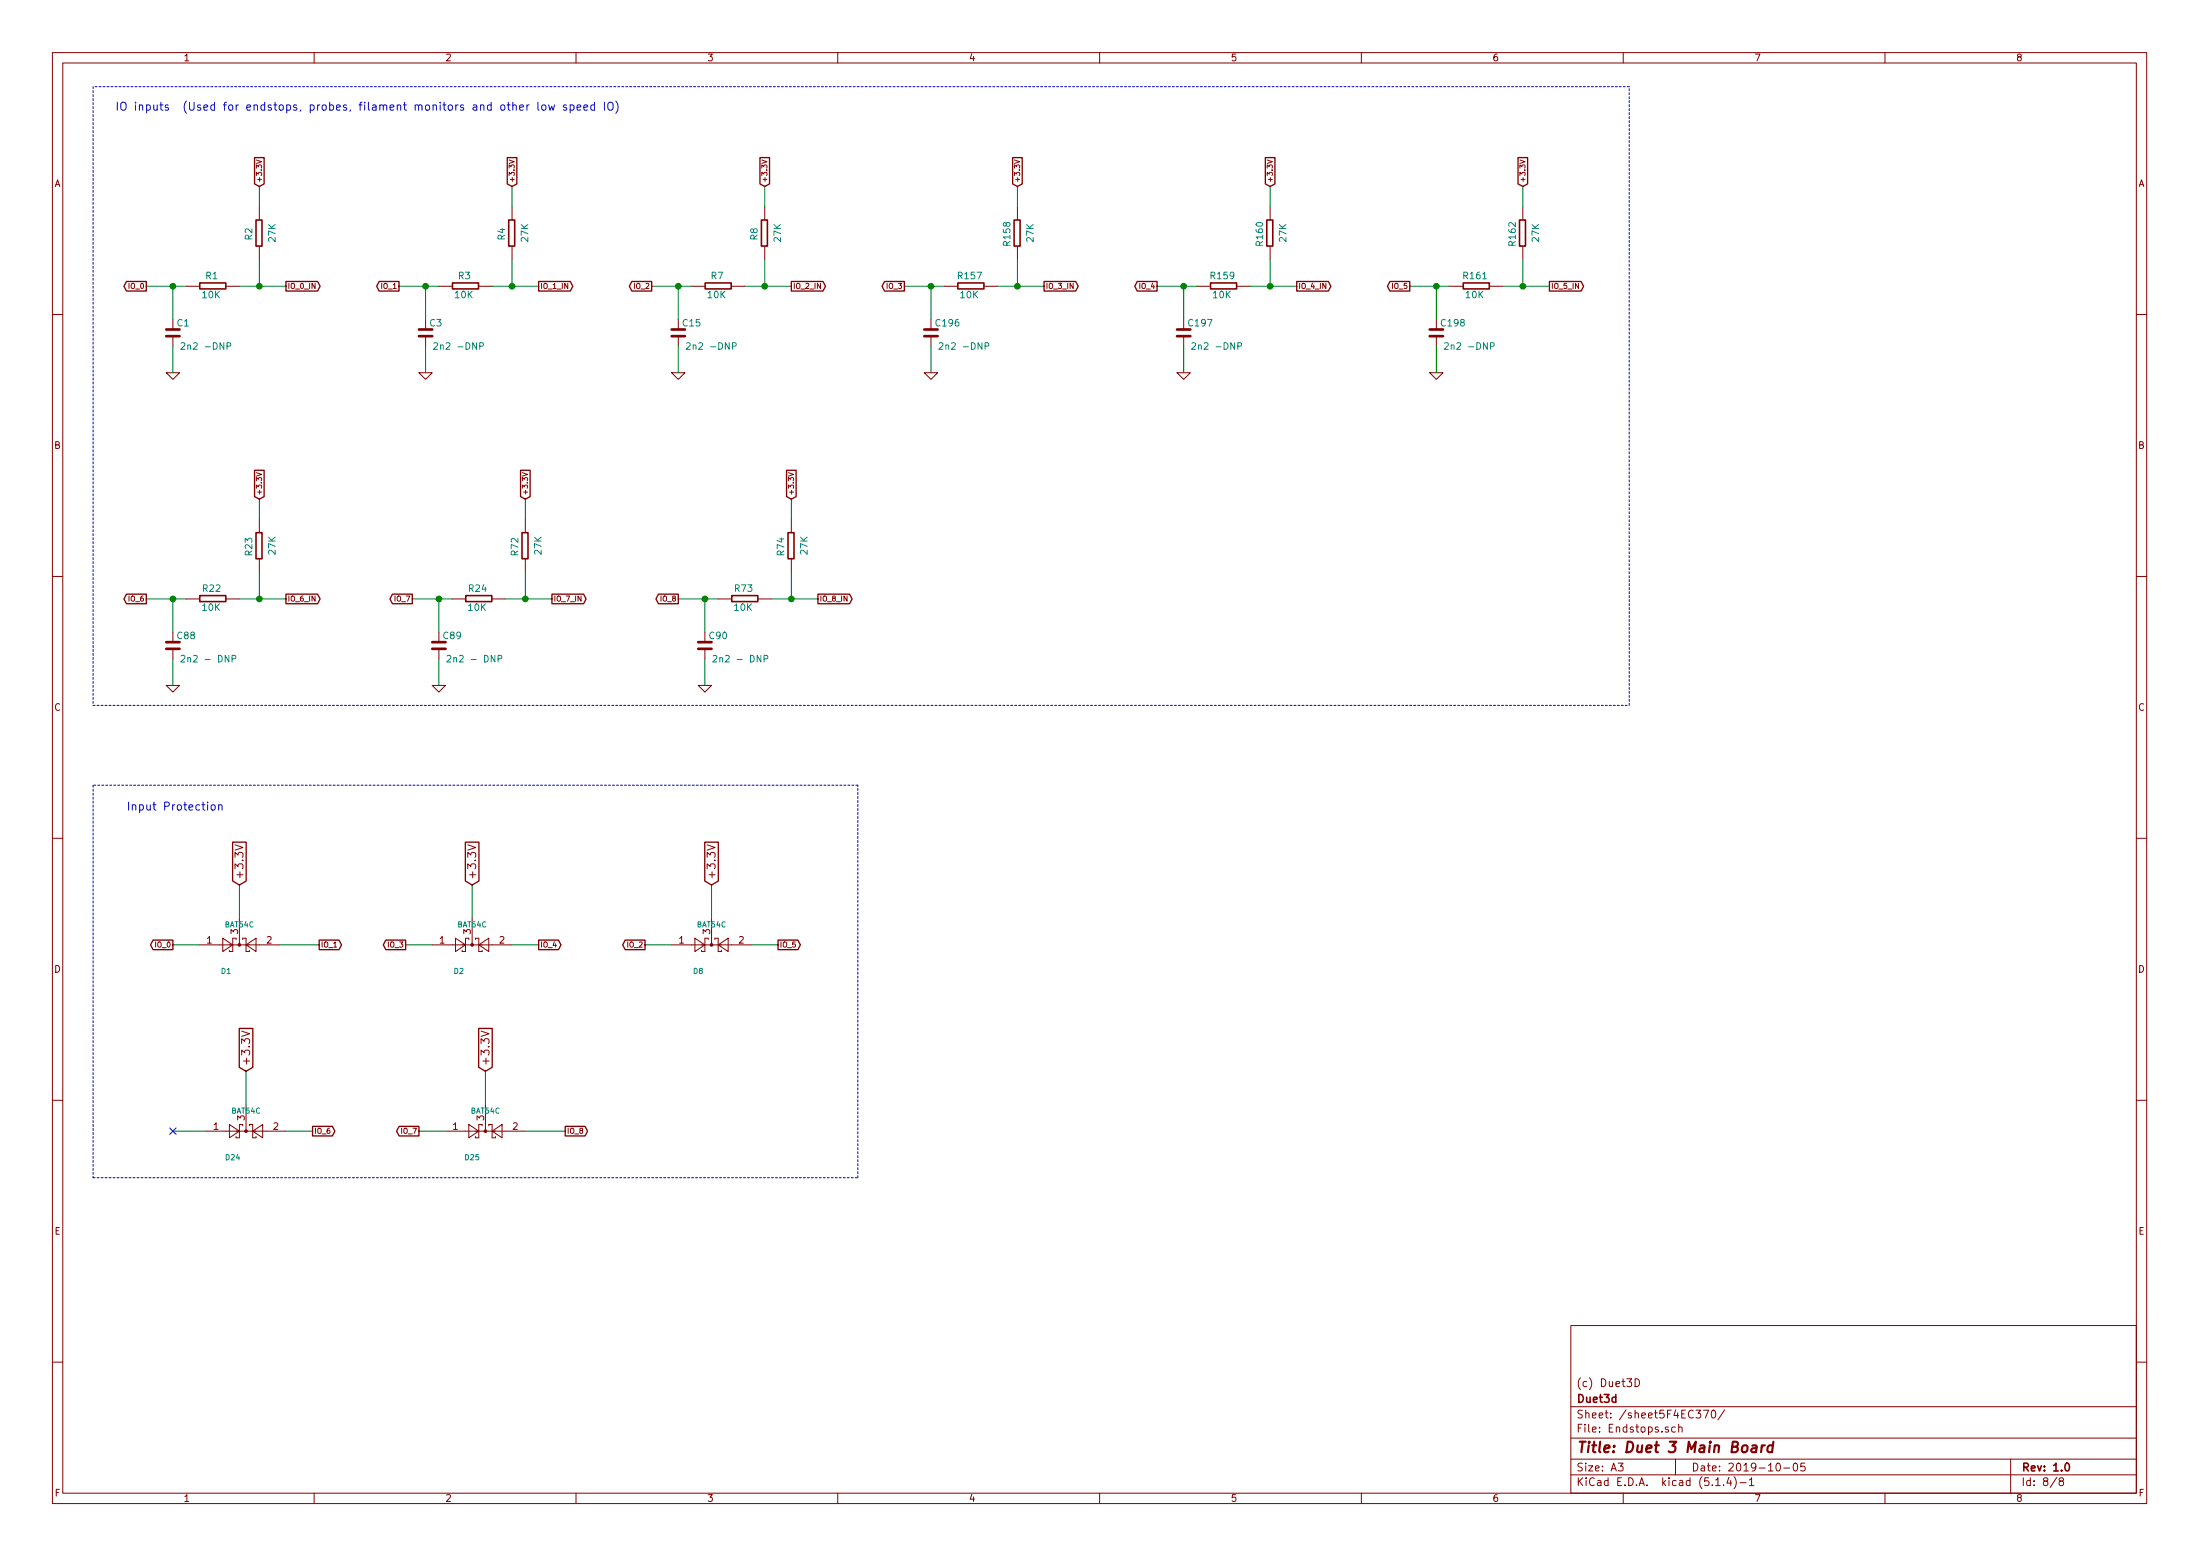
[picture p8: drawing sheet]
<svg xmlns="http://www.w3.org/2000/svg" width="420mm" height="297mm" viewBox="0 0 420 297" stroke-linecap="round" stroke-linejoin="round" font-family="sans-serif">
<g fill="none" stroke="#840000" stroke-width=".19">
<path d="M10 10h400v277h-400zM12 12h396v273.1h-396zM60 10v2M110 10v2M160 10v2M210 10v2M260 10v2M310 10v2M360 10v2M49 30.5l1 .4-1 .3M49.5 39.4v2.5M97.2 30.5l1 .4-1 .3"/>
<path d="M97.8 39.4v2.5M145.5 30.5l1 .4-1 .3M146 39.4v2.5M193.8 30.5l.9 .4-.9 .3M194.3 39.4v2.5M242 30.5l1 .4-1 .3M242.6 39.4v2.5M290.3 30.5l1 .4-1 .3M290.8 39.4v2.5M35.6 54.6h2.5M43.2 54.6h2.5M49.5 47v2.6"/>
<path d="M83.8 54.6h2.6M91.4 54.6h2.6M97.8 47v2.6M132.1 54.6h2.5M139.7 54.6h2.5M146 47v2.6M180.3 54.6h2.6M188 54.6h2.5M194.3 47v2.6M228.6 54.6h2.5M236.2 54.6h2.6M242.6 47v2.6"/>
<path d="M276.9 54.6h2.5M284.5 54.6h2.5M290.8 47v2.6M10 60h2M31.7 71.2h2.6l-1.3 1.2zM33 61v1.9M33 64.2v1.9M80 71.2h2.5l-1.2 1.2zM81.3 61v1.9M81.3 64.2v1.9M128.3 71.2h2.5l-1.3 1.2zM129.5 61v1.9"/>
<path d="M129.5 64.2v1.9M176.5 71.2h2.6l-1.3 1.2zM177.8 61v1.9M177.8 64.2v1.9M224.8 71.2h2.5l-1.2 1.2zM226.1 61v1.9M226.1 64.2v1.9M273 71.2h2.6l-1.3 1.2zM274.3 61v1.9M274.3 64.2v1.9M408 60h2M49 90.2l1 .4-1 .3"/>
<path d="M49.5 99.1v2.5M99.8 90.2l1 .4-1 .3M100.3 99.1v2.5M150.6 90.2l1 .4-1 .3M151.1 99.1v2.5M10 110h2M35.6 114.3h2.5M43.2 114.3h2.5M49.5 106.7v2.6M86.4 114.3h2.5M94 114.3h2.5M100.3 106.7v2.6"/>
<path d="M137.2 114.3h2.5M144.8 114.3h2.5M151.1 106.7v2.6M408 110h2M31.7 130.8h2.6l-1.3 1.3zM33 120.7v1.9M33 123.9v1.9M82.5 130.8h2.6l-1.3 1.3zM83.8 120.7v1.9M83.8 123.9v1.9M133.3 130.8h2.6l-1.3 1.3zM134.6 120.7v1.9"/>
<path d="M134.6 123.9v1.9M10 160h2M42.5 179.1l1.9 1.3-1.9 1.2zM44.9 161.3l1.5 .5-1.5 .5M45.1 179.4v-.3h-.7v2.5h-.6v-.2M45.7 175.3v5.1M46.4 179.4v-.3h.6v2.5h.6v-.2M87 179.1l1.9 1.3-1.9 1.2zM89.3 161.3l1.6 .5-1.6 .5M89.5 179.4v-.3h-.6v2.5h-.6v-.2M90.2 175.3v5.1M90.8 179.4v-.3h.6v2.5h.7v-.2"/>
<path d="M132.7 179.1l1.9 1.3-1.9 1.2zM135.1 161.3l1.5 .5-1.5 .5M135.3 179.4v-.3h-.7v2.5h-.6v-.2M135.9 175.3v5.1M136.5 179.4v-.3h.7v2.5h.6v-.2M408 160h2M38.1 180.4h15.2M46.2 196.8l1.5 .5-1.5 .6M47 180.4l1.9-1.3v2.5zM82.5 180.4h15.3M91.4 180.4l1.9-1.3v2.5zM91.9 196.8l1.5 .5-1.5 .6"/>
<path d="M128.3 180.4h15.2M137.2 180.4l1.9-1.3v2.5zM10 210h2M39.4 215.9h15.2M43.8 214.7l1.9 1.2-1.9 1.3zM46.4 214.9v-.2h-.7v2.5h-.6v-.2M47 210.9v5M47.6 214.9v-.2h.7v2.5h.6v-.2M48.3 215.9l1.9-1.2v2.5zM85.1 215.9h15.2M89.5 214.7l1.9 1.2-1.9 1.3zM92.1 214.9v-.2h-.7v2.5h-.6v-.2"/>
<path d="M92.7 210.9v5M93.3 214.9v-.2h.7v2.5h.6v-.2M94 215.9l1.9-1.2v2.5zM408 210h2M300 253h108v32.1h-108zM10 260h2M300 278.5h108M300 274.5h108M300 268.5h108M309 279.3h1l-.5 .6 .4 .1v.7l-.2 .1-.7-.1M312.3 263.2a.75 .75 0 0 1 .8 .8 .75 .75 0 0 1-.8 .7zM318.6 272.5a.37 .37 0 0 0-.6 .1l.1 .2 .5 .2 .1 .1-.2 .3-.5-.1"/>
<path d="M320 272.5l-.5-.1-.2 .3v.6l.2 .1 .5-.1M320 278.5v3M320.6 272.5h.1a.37 .37 0 0 1 .6 .1v.8M320.6 271.9v1.5M323.9 269.2h.9l-.5 .6 .4 .1v.7l-.2 .1-.6-.1M325.3 269.2h1l-.6 1.5M326.9 269.4l.4-.2a.94 .94 0 0 1 0 1.5 .82 .82 0 0 1-.4-1.3zM329.4 269.1l-1.3 2M339.3 279.5l.2-.2a.86 .86 0 0 1 .2 1.5 .79 .79 0 0 1-.4-1.3zM342.6 279.5l.4-.2a.94 .94 0 0 1 0 1.5 .82 .82 0 0 1-.4-1.3zM344.7 279.3h-.7l-.1 .7 .2-.1h.5l.2 .3-.1 .5-.3 .1-.5-.1M384 278.5v6.6"/>
<path d="M408 260h2M60 285.1v1.9M110 285.1v1.9M160 285.1v1.9M210 285.1v1.9M260 285.1v1.9M300 281.5h108M310 285.1v1.9M327.7 283.6h.8M329.2 283.5v.1M330.2 282l-.4 1.1h.9M330.5 282.6v1"/>
<path d="M331.2 281.9a1.71 1.71 0 0 1 0 2.3M332.3 283h1.2M334.1 282.5l.4-.4v1.5M334.1 283.6h.8M340.7 280.2h1.1M360 285.1v1.9M392.8 282l-1.3 2M393.5 282.7l-.3-.3 .3-.3h.3l.3 .3-.1 .2-.6 .2-.2 .2 .1 .5 .2 .1h.3l.3-.3v-.3l-.3-.3"/>
</g>
<g fill="none" stroke="#840000" stroke-width=".3">
<path d="M38.2 54h4.9v1.2h-4.9zM48.9 42h1.1v5h-1.1zM86.4 54h5v1.2h-5zM97.2 42h1.1v5h-1.1zM134.7 54h4.9v1.2h-4.9zM145.4 42h1.2v5h-1.2zM182.9 54h5v1.2h-5zM193.7 42h1.1v5h-1.1zM231.2 54h5v1.2h-5zM241.9 42h1.2v5h-1.2zM279.5 54h4.9v1.2h-4.9zM290.2 42h1.1v5h-1.1z"/>
<path d="M38.2 113.7h4.9v1.1h-4.9zM48.9 101.7h1.1v5h-1.1zM89 113.7h4.9v1.1h-4.9zM99.7 101.7h1.1v5h-1.1zM139.8 113.7h4.9v1.1h-4.9zM150.5 101.7h1.1v5h-1.1zM394.5 279.5l.2-.2a.81 .81 0 0 1 .6 .6 .81 .81 0 0 1-.3 .8l-.1 .1a.79 .79 0 0 1-.4-1.3z"/>
</g>
<path d="M334.7 276h.7v1.2M335.5 276.4l-.7 .1a.4 .4 0 0 0-.3 .3 .4 .4 0 0 0 .2 .4l.7-.1M336.5 275.9l-.2 1.3M337.1 275.9l-.4 .1-.3 .3M338.6 276a.68 .68 0 0 0-1 .3v.7l.2 .2 .6-.1M338.7 275.2l-.3 2" fill="none" stroke="#840000" stroke-width=".41"/>
<g fill="none" stroke="#840000" stroke-width=".51">
<path d="M31.7 64.2h2.6M31.7 62.9h2.6M80 64.2h2.5M80 62.9h2.5M128.3 64.2h2.5M128.3 62.9h2.5M176.5 64.2h2.6M176.5 62.9h2.6M224.8 64.2h2.5M224.8 62.9h2.5M273 64.2h2.6M273 62.9h2.6"/>
<path d="M31.7 123.9h2.6M31.7 122.6h2.6M82.5 123.9h2.6M82.5 122.6h2.6M133.3 123.9h2.6M133.3 122.6h2.6"/>
</g>
<g fill="none" stroke="#008484" stroke-width=".19">
<path d="M34.6 65.5l.5-.1 .2 .4-.8 .9h.8M43.4 66.1l.6-.1v-.5l-.6-.1v1.3M82.9 65.5l.4-.1 .3 .4-.8 .9h.8M91.6 66.1l.6-.1 .1-.5-.7-.1v1.3M131.1 65.5l.5-.1 .2 .4-.8 .9h.8M139.9 66.1l.6-.1v-.5l-.6-.1v1.3M179.4 65.5l.5-.1 .2 .4-.8 .9h.8M188.1 66.1l.6-.1 .1-.5-.7-.1v1.3M227.6 65.5l.5-.1 .2 .4-.7 .9h.7M236.4 66.1l.6-.1 .1-.5-.7-.1v1.3M275.9 65.5l.5-.1 .2 .4-.8 .9h.8M284.7 66.1l.6-.1v-.5l-.6-.1v1.3"/>
<path d="M34.6 125.2l.5-.1 .2 .4-.8 .9h.8M44.3 125.8l.6-.1 .1-.5-.7-.1v1.3M85.4 125.2l.5-.1 .2 .4-.8 .9h.8M95.1 125.8l.6-.1 .1-.5-.7-.1v1.3M136.2 125.2l.5-.1 .2 .4-.8 .9h.8M145.9 125.8l.6-.1 .1-.5-.7-.1v1.3"/>
</g>
<g fill="#840000" stroke="#840000" stroke-width=".19">
<circle cx="90.2" cy="180.4" r=".25"/>
<circle cx="135.9" cy="180.4" r=".25"/>
<circle cx="92.7" cy="215.9" r=".25"/>
<circle cx="45.7" cy="180.4" r=".25"/>
<circle cx="47" cy="215.9" r=".25"/>
</g>
<path d="M17.8 16.5v118.2M311.1 16.5h-293.3M17.8 134.7h293.3M311.1 134.7v-118.2M17.8 149.9v74.9M163.8 149.9h-146M17.8 224.8h146M163.8 224.8v-74.9" fill="none" stroke="#0000c2" stroke-width=".19" stroke-dasharray=".4 .4"/>
<g fill="none" stroke="#008400" stroke-width=".19">
<path d="M49.5 35.6v3.8M97.8 35.6v3.8M146 35.6v3.8M194.3 35.6v3.8M242.6 35.6v3.8M290.8 35.6v3.8M27.9 54.6h7.7M33 54.6v6.4M45.7 54.6h8.9M49.5 49.6v5M76.2 54.6h7.6M81.3 54.6v6.4"/>
<path d="M94 54.6h8.9M97.8 49.6v5M124.5 54.6h7.6M129.5 54.6v6.4M142.2 54.6h8.9M146 49.6v5M172.7 54.6h7.6M177.8 54.6v6.4M190.5 54.6h8.9M194.3 49.6v5M221 54.6h7.6M226.1 54.6v6.4"/>
<path d="M238.8 54.6h8.8M242.6 49.6v5M269.2 54.6h7.7M274.3 54.6v6.4M287 54.6h8.9M290.8 49.6v5M33 66.1v5.1M81.3 66.1v5.1M129.5 66.1v5.1M177.8 66.1v5.1M226.1 66.1v5.1M274.3 66.1v5.1"/>
<path d="M49.5 95.3v3.8M100.3 95.3v3.8M151.1 95.3v3.8M27.9 114.3h7.7M33 114.3v6.4M45.7 114.3h8.9M49.5 109.3v5M78.7 114.3h7.7M83.8 114.3v6.4M96.5 114.3h8.9M100.3 109.3v5M129.5 114.3h7.7"/>
<path d="M134.6 114.3v6.4M147.3 114.3h8.9M151.1 109.3v5M33 125.8v5M83.8 125.8v5M134.6 125.8v5M45.7 168.9v6.4M90.2 168.9v6.4M135.9 168.9v6.4M33 180.4h5.1M53.3 180.4h7.7M77.5 180.4h5"/>
<path d="M97.8 180.4h5.1M123.2 180.4h5.1M143.5 180.4h5.1M33 215.9h6.4M47 204.5v6.4M54.6 215.9h5.1M80 215.9h5.1M92.7 204.5v6.4M100.3 215.9h7.6"/>
</g>
<g fill="none" stroke="#840000" stroke-width=".25">
<path d="M48.6 30.1h1.8v5l-.9 .5-.9-.5zM96.9 30.1h1.8v5l-.9 .5-.9-.5zM145.1 30.1h1.9v5l-1 .5-.9-.5zM193.4 30.1h1.8v5l-.9 .5-.9-.5zM241.7 30.1h1.8v5l-.9 .5-.9-.5zM289.9 30.1h1.8v5l-.9 .5-.9-.5zM24.2 53.7h3.7v1.9h-3.7l-.5-1zM54.6 53.7h6.1l.4 .9-.4 1h-6.1zM72.4 53.7h3.8v1.9h-3.8l-.5-1zM102.9 53.7h6l.5 .9-.5 1h-6zM120.7 53.7h3.8v1.9h-3.8l-.5-1zM151.1 53.7h6.1l.5 .9-.5 1h-6.1z"/>
<path d="M168.9 53.7h3.8v1.9h-3.8l-.4-1zM199.4 53.7h6l.5 .9-.5 1h-6zM217.2 53.7h3.8v1.9h-3.8l-.5-1zM247.6 53.7h6.1l.5 .9-.5 1h-6.1zM265.5 53.7h3.7v1.9h-3.7l-.5-1zM295.9 53.7h6.1l.4 .9-.4 1h-6.1zM48.6 89.8h1.8v5l-.9 .5-.9-.5zM99.4 89.8h1.8v5l-.9 .5-.9-.5zM150.2 89.8h1.8v5l-.9 .5-.9-.5zM24.2 113.4h3.7v1.9h-3.7l-.5-1zM54.6 113.4h6.1l.4 .9-.4 1h-6.1zM75 113.4h3.7v1.9h-3.7l-.5-1z"/>
<path d="M105.4 113.4h6.1l.4 .9-.4 1h-6.1zM125.8 113.4h3.7v1.9h-3.7l-.5-1zM156.2 113.4h6.1l.4 .9-.4 1h-6.1zM29.2 179.5h3.8v1.8h-3.8l-.4-.9zM44.4 160.8h2.6v7.4l-1.3 .7-1.3-.7zM61 179.5h3.7l.5 .9-.5 .9h-3.7zM73.7 179.5h3.8v1.8h-3.8l-.5-.9zM88.9 160.8h2.6v7.4l-1.3 .7-1.3-.7zM102.9 179.5h3.8l.4 .9-.4 .9h-3.8zM119.4 179.5h3.8v1.8h-3.8l-.5-.9zM134.6 160.8h2.6v7.4l-1.3 .7-1.3-.7zM148.6 179.5h3.8l.5 .9-.5 .9h-3.8z"/>
<path d="M45.7 196.3h2.6v7.4l-1.3 .8-1.3-.8zM91.4 196.3h2.6v7.4l-1.3 .8-1.3-.8zM59.7 215h3.8l.5 .9-.5 1h-3.8zM76.2 215h3.8v1.9h-3.8l-.5-1zM107.9 215h3.8l.5 .9-.5 1h-3.8z"/>
</g>
<g fill="none" stroke="#0000c2" stroke-width=".19">
<path d="M102.7 19.5v1.3l.2 .2M113.5 19.5v1.5M115.4 19.5v1.5M116.2 19.7a.54 .54 0 0 1 .8 0 1.04 1.04 0 0 1-.3 1.3 .53 .53 0 0 1-.6-.5zM117.6 19.3a1.78 1.78 0 0 1 0 2.3M97.9 20.2l.1-.1a.37 .37 0 0 1 .6 .1v.8M99.2 20.5l.8-.1-.1-.3-.4-.1-.3 .2 .1 .8h.6M100.6 20v1M101.1 20l-.3 .1-.2 .2M103.5 20.2l.3-.2 .4 .2 .1 .5-.2 .3h-.3l-.3-.1zM104.8 20l.3 1 .3-.7 .2 .7 .3-1M108.2 20.1a.37 .37 0 0 0-.6 .1l.1 .3 .6 .2-.3 .3h-.4"/>
<path d="M108.9 20.1l.4-.1 .3 .3v.4l-.1 .3h-.6M108.9 20v1.6M110.2 20.5l.7-.1v-.3l-.5-.1-.2 .2 .1 .8h.6M111.5 20.5l.7-.1v-.3l-.5-.1-.2 .2 .1 .8h.6M113.5 20.1l-.4-.1-.3 .3v.4l.2 .3h.5M39.6 153.1v.1M39.6 153.6v1M40.4 153.8l.2-.2 .4 .2 .1 .5-.1 .3h-.4l-.2-.1zM41.8 153.8v-.1a.37 .37 0 0 1 .6 .1v.8M41.8 153.6v1"/>
</g>
<g fill="#008400" stroke="#008400" stroke-width=".25">
<circle cx="83.8" cy="114.3" r=".51"/>
<circle cx="274.3" cy="54.6" r=".51"/>
<circle cx="33" cy="54.6" r=".51"/>
<circle cx="49.5" cy="54.6" r=".51"/>
<circle cx="81.3" cy="54.6" r=".51"/>
<circle cx="97.8" cy="54.6" r=".51"/>
<circle cx="129.5" cy="54.6" r=".51"/>
<circle cx="146.1" cy="54.6" r=".51"/>
<circle cx="33" cy="114.3" r=".51"/>
<circle cx="49.5" cy="114.3" r=".51"/>
<circle cx="100.3" cy="114.3" r=".51"/>
<circle cx="134.6" cy="114.3" r=".51"/>
<circle cx="151.1" cy="114.3" r=".51"/>
<circle cx="177.8" cy="54.6" r=".51"/>
<circle cx="194.3" cy="54.6" r=".51"/>
<circle cx="226.1" cy="54.6" r=".51"/>
<circle cx="242.6" cy="54.6" r=".51"/>
<circle cx="290.8" cy="54.6" r=".51"/>
</g>
<path d="M32.4 215.3l1.2 1.2M33.6 215.3l-1.2 1.2" fill="none" stroke="#000084" stroke-width=".19"/>
<text font-size="2.8" fill="#840000" x="301" y="277.3">Title: Duet 3 Main Board</text>
<g font-size="2.1" fill="#0000c2">
<text x="22" y="21.1">IO inputs (Used for endstops, probes, filament monitors and other low speed IO)</text>
<text x="24.1" y="154.7">Input Protection</text>
</g>
<g font-size="2.1" fill="#840000">
<text x="46.5" y="168" transform="rotate(-90 46.5 168)">+3.3V</text>
<text x="90.9" y="168" transform="rotate(-90 90.9 168)">+3.3V</text>
<text x="136.7" y="168" transform="rotate(-90 136.7 168)">+3.3V</text>
<text x="47.8" y="203.6" transform="rotate(-90 47.8 203.6)">+3.3V</text>
<text x="93.5" y="203.6" transform="rotate(-90 93.5 203.6)">+3.3V</text>
<text x="301" y="267.8">Duet3d</text>
<text x="301" y="264.8">(c) Duet3D</text>
<text x="301" y="273.5">File: Endstops.sch</text>
<text x="301" y="270.8">Sheet: /sheet5F4EC370/</text>
<text x="301" y="280.9">Size: A3</text>
<text x="323" y="280.9">Date: 2019-10-05</text>
<text x="386" y="280.9">Rev: 1.0</text>
<text x="301" y="283.7">KiCad E.D.A. kicad (5.1.4)-1</text>
<text x="386" y="283.7">Id: 8/8</text>
</g>
<g font-size="1.8" fill="#840000">
<text x="35" y="11.7">1</text>
<text x="85" y="11.7">2</text>
<text x="135" y="11.7">3</text>
<text x="185" y="11.7">4</text>
<text x="235" y="11.7">5</text>
<text x="285" y="11.7">6</text>
<text x="335" y="11.7">7</text>
<text x="385" y="11.7">8</text>
<text x="10.4" y="35.7">A</text>
<text x="408.4" y="35.7">A</text>
<text x="10.4" y="85.7">B</text>
<text x="408.4" y="85.7">B</text>
<text x="10.4" y="135.7">C</text>
<text x="408.4" y="135.7">C</text>
<text x="45.5" y="178.3" transform="rotate(-90 45.5 178.3)">3</text>
<text x="89.9" y="178.3" transform="rotate(-90 89.9 178.3)">3</text>
<text x="135.6" y="178.3" transform="rotate(-90 135.6 178.3)">3</text>
<text x="10.4" y="185.7">D</text>
<text x="39.5" y="180.1">1</text>
<text x="51" y="180.1">2</text>
<text x="84" y="180.1">1</text>
<text x="95.4" y="180.1">2</text>
<text x="129.7" y="180.1">1</text>
<text x="141.1" y="180.1">2</text>
<text x="408.4" y="185.7">D</text>
<text x="40.8" y="215.7">1</text>
<text x="46.7" y="213.9" transform="rotate(-90 46.7 213.9)">3</text>
<text x="52.2" y="215.7">2</text>
<text x="86.5" y="215.7">1</text>
<text x="92.5" y="213.9" transform="rotate(-90 92.5 213.9)">3</text>
<text x="97.9" y="215.7">2</text>
<text x="10.4" y="235.7">E</text>
<text x="408.4" y="235.7">E</text>
<text x="10.5" y="285.7">F</text>
<text x="35" y="286.7">1</text>
<text x="85" y="286.7">2</text>
<text x="135" y="286.7">3</text>
<text x="185" y="286.7">4</text>
<text x="235" y="286.7">5</text>
<text x="285" y="286.7">6</text>
<text x="335" y="286.7">7</text>
<text x="385" y="286.7">8</text>
<text x="408.5" y="285.7">F</text>
</g>
<g font-size="1.8" fill="#008484">
<text x="48.2" y="45.8" transform="rotate(-90 48.2 45.8)">R2</text>
<text x="52.6" y="46.1" transform="rotate(-90 52.6 46.1)">27K</text>
<text x="96.4" y="45.8" transform="rotate(-90 96.4 45.8)">R4</text>
<text x="100.9" y="46.1" transform="rotate(-90 100.9 46.1)">27K</text>
<text x="144.7" y="45.8" transform="rotate(-90 144.7 45.8)">R8</text>
<text x="149.1" y="46.1" transform="rotate(-90 149.1 46.1)">27K</text>
<text x="193" y="46.8" transform="rotate(-90 193 46.8)">R158</text>
<text x="197.4" y="46.1" transform="rotate(-90 197.4 46.1)">27K</text>
<text x="241.2" y="46.8" transform="rotate(-90 241.2 46.8)">R160</text>
<text x="245.7" y="46.1" transform="rotate(-90 245.7 46.1)">27K</text>
<text x="289.5" y="46.8" transform="rotate(-90 289.5 46.8)">R162</text>
<text x="293.9" y="46.1" transform="rotate(-90 293.9 46.1)">27K</text>
<text x="39.3" y="53.3">R1</text>
<text x="87.6" y="53.3">R3</text>
<text x="135.8" y="53.3">R7</text>
<text x="183.1" y="53.3">R157</text>
<text x="231.3" y="53.3">R159</text>
<text x="279.6" y="53.3">R161</text>
<text x="38.7" y="56.9">10K</text>
<text x="86.9" y="56.9">10K</text>
<text x="135.2" y="56.9">10K</text>
<text x="183.5" y="56.9">10K</text>
<text x="231.7" y="56.9">10K</text>
<text x="280" y="56.9">10K</text>
<text x="33.9" y="62.3">C1</text>
<text x="82.1" y="62.3">C3</text>
<text x="130.5" y="62.3">C15</text>
<text x="178.8" y="62.3">C196</text>
<text x="227.1" y="62.3">C197</text>
<text x="275.4" y="62.3">C198</text>
<text x="35.4" y="66.8">2n2 -DNP</text>
<text x="83.7" y="66.8">2n2 -DNP</text>
<text x="131.9" y="66.8">2n2 -DNP</text>
<text x="180.2" y="66.8">2n2 -DNP</text>
<text x="228.4" y="66.8">2n2 -DNP</text>
<text x="276.7" y="66.8">2n2 -DNP</text>
<text x="48.2" y="106" transform="rotate(-90 48.2 106)">R23</text>
<text x="52.6" y="105.8" transform="rotate(-90 52.6 105.8)">27K</text>
<text x="99" y="106" transform="rotate(-90 99 106)">R72</text>
<text x="103.4" y="105.8" transform="rotate(-90 103.4 105.8)">27K</text>
<text x="149.8" y="106" transform="rotate(-90 149.8 106)">R74</text>
<text x="154.2" y="105.8" transform="rotate(-90 154.2 105.8)">27K</text>
<text x="38.8" y="113">R22</text>
<text x="89.6" y="113">R24</text>
<text x="140.4" y="113">R73</text>
<text x="38.7" y="116.6">10K</text>
<text x="89.5" y="116.6">10K</text>
<text x="140.3" y="116.6">10K</text>
<text x="33.9" y="122">C88</text>
<text x="84.7" y="122">C89</text>
<text x="135.5" y="122">C90</text>
<text x="35.7" y="126.5">2n2 - DNP</text>
<text x="86.5" y="126.5">2n2 - DNP</text>
<text x="137.3" y="126.5">2n2 - DNP</text>
</g>
<g font-size="1.4" fill="#840000">
<text x="50" y="35" transform="rotate(-90 50 35)">+3.3V</text>
<text x="98.3" y="35" transform="rotate(-90 98.3 35)">+3.3V</text>
<text x="146.5" y="35" transform="rotate(-90 146.5 35)">+3.3V</text>
<text x="194.8" y="35" transform="rotate(-90 194.8 35)">+3.3V</text>
<text x="243.1" y="35" transform="rotate(-90 243.1 35)">+3.3V</text>
<text x="291.3" y="35" transform="rotate(-90 291.3 35)">+3.3V</text>
<text x="24.7" y="55.1">IO_0</text>
<text x="54.9" y="55.1">IO_0_IN</text>
<text x="72.9" y="55.1">IO_1</text>
<text x="103.1" y="55.1">IO_1_IN</text>
<text x="121.2" y="55.1">IO_2</text>
<text x="151.4" y="55.1">IO_2_IN</text>
<text x="169.5" y="55.1">IO_3</text>
<text x="199.6" y="55.1">IO_3_IN</text>
<text x="217.7" y="55.1">IO_4</text>
<text x="247.9" y="55.1">IO_4_IN</text>
<text x="266" y="55.1">IO_5</text>
<text x="296.2" y="55.1">IO_5_IN</text>
<text x="50" y="94.7" transform="rotate(-90 50 94.7)">+3.3V</text>
<text x="100.8" y="94.7" transform="rotate(-90 100.8 94.7)">+3.3V</text>
<text x="151.6" y="94.7" transform="rotate(-90 151.6 94.7)">+3.3V</text>
<text x="24.7" y="114.8">IO_6</text>
<text x="54.9" y="114.8">IO_6_IN</text>
<text x="75.5" y="114.8">IO_7</text>
<text x="105.7" y="114.8">IO_7_IN</text>
<text x="126.3" y="114.8">IO_8</text>
<text x="156.5" y="114.8">IO_8_IN</text>
<text x="29.8" y="180.9">IO_0</text>
<text x="61.2" y="180.9">IO_1</text>
<text x="74.2" y="180.9">IO_3</text>
<text x="103.1" y="180.9">IO_4</text>
<text x="119.9" y="180.9">IO_2</text>
<text x="148.8" y="180.9">IO_5</text>
<text x="59.9" y="216.4">IO_6</text>
<text x="76.8" y="216.4">IO_7</text>
<text x="108.2" y="216.4">IO_8</text>
</g>
<g font-size="1.4" fill="#008484">
<text x="43" y="177">BAT54C</text>
<text x="87.4" y="177">BAT54C</text>
<text x="133.1" y="177">BAT54C</text>
<text x="42.3" y="185.9">D1</text>
<text x="86.7" y="185.9">D2</text>
<text x="132.5" y="185.9">D8</text>
<text x="44.2" y="212.6">BAT54C</text>
<text x="90" y="212.6">BAT54C</text>
<text x="43.2" y="221.5">D24</text>
<text x="88.9" y="221.5">D25</text>
</g>
</svg>
